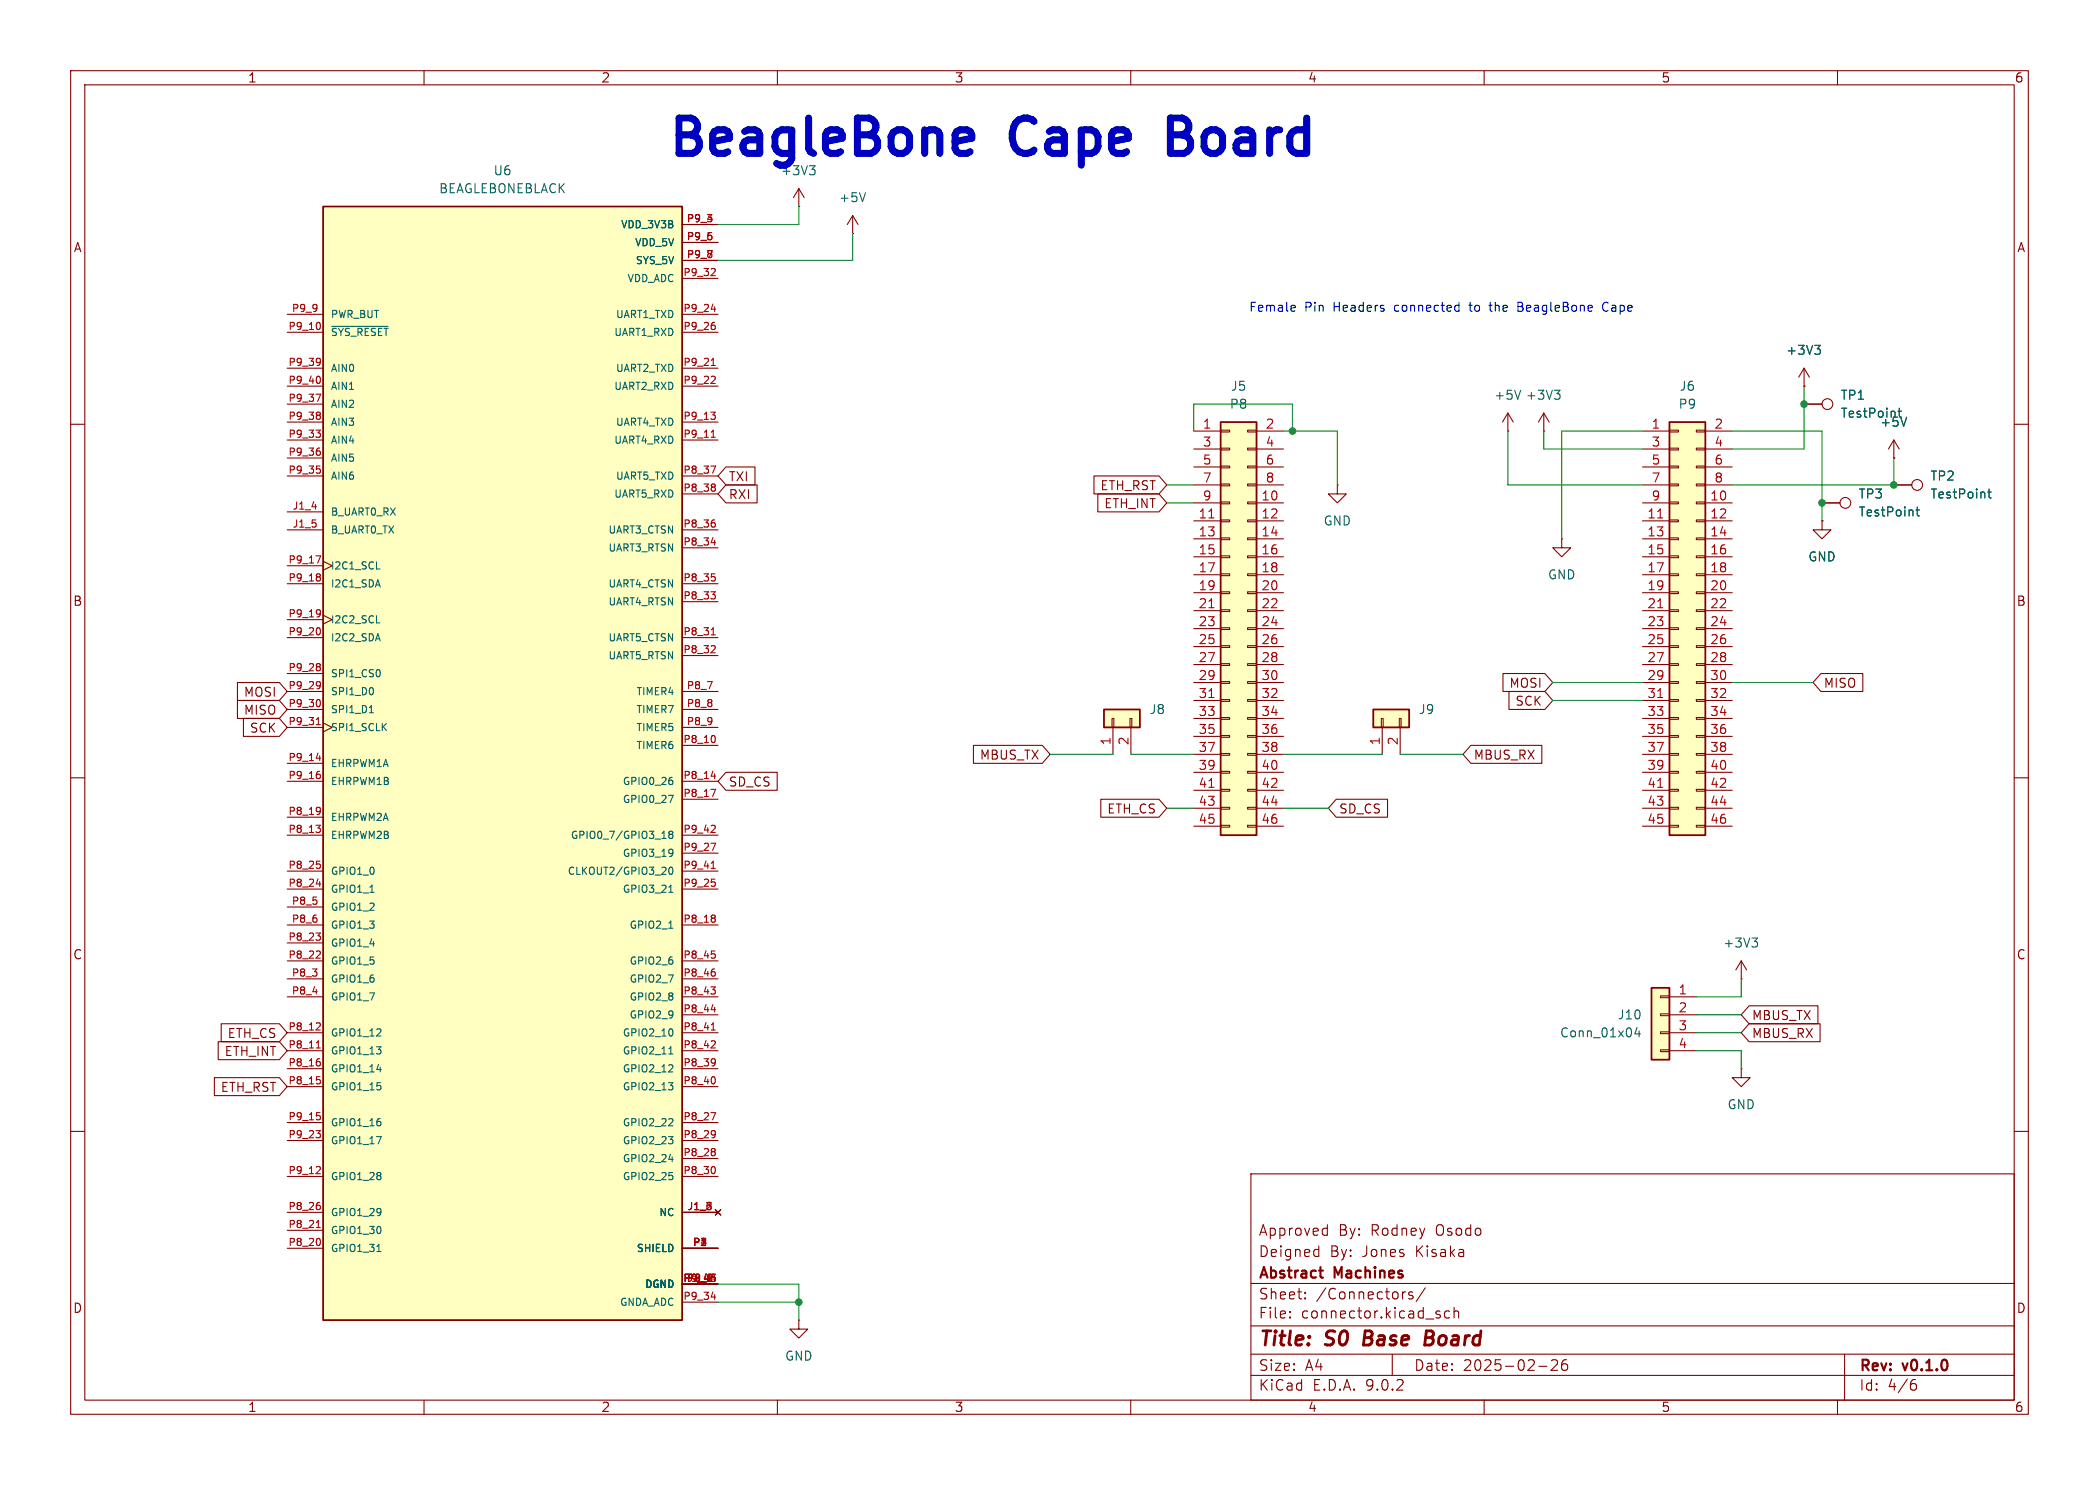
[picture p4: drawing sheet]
<svg xmlns="http://www.w3.org/2000/svg" width="297mm" height="210mm" viewBox="0 0 297 210" stroke-linecap="round" stroke-linejoin="round" font-family="sans-serif">
<g fill="none" stroke="#840000" stroke-width=".15">
<path d="M10 10h277v190h-277zM12 12h273v186h-273zM60 10v2M110 10v2M160 10v2M210 10v2M260 10v2M213.4 58.4l-.8 1.3M213.4 58.4l.7 1.3M213.4 58.4v2.6M255.3 57.2h2.5M10 60h2"/>
<path d="M189.2 68.6v1.3h1.3l-1.3 1.2-1.2-1.2h1.2M189.2 68.6h.1M213.4 61h.1M221 76.2v1.3h1.2l-1.2 1.2-1.3-1.2h1.3M221 76.2h.1M257.8 71.1h2.5M268 64.8h.1M268 68.6h2.5M268 62.2l-.8 1.3M268 62.2l.7 1.3M268 62.2v2.6M285 60h2"/>
<path d="M10 110h2M285 110h2M10 160h2M177 166h108v32h-108zM186.2 176.7l.4 .1M186.6 176.2v1.5M186.6 177.6l-.4 .1M187.4 173.7l.4 .1M187.8 173.2v1.5M187.8 174.6l-.4 .1M285 160h2M60 198v2"/>
<path d="M110 198v2M160 198v2M177 194.5h108M177 191.5h108M177 187.5h108M177 181.5h108M182.5 186.3h.1l-.1 .1M182.5 186.3v.1M182.5 185.5v.1M182.5 185.5h.1l-.1 .1M184.7 183.6v.1M184.7 183.6h-.1l.1 .1"/>
<path d="M184.7 182.8v.1M184.7 182.8h-.1l.1 .1M197 191.5v3M198.7 182.7h.2M199.9 182.8l-.4-.1-.2 .2 .1 .2 .5 .2 .1 .1-.1 .2-.2 .1-.4-.1M201.7 182.1l-1.3 2M203.6 185.9l.2 .2-.1 .2-.1 .1M203.6 185.4l.1 .1M205.1 185.5l-.4-.1-.3 .3v.4l.1 .2 .2 .1 .4-.1M205.7 185.5a.37 .37 0 0 1 .7 .1v.8M205.7 184.9v1.5M210 198v2"/>
<path d="M217.7 193.2h1.2M219.5 192.4l.2-.1 .5 .1a.41 .41 0 0 1 .1 .5l-.8 .9h.9M221.7 192.3a.59 .59 0 0 0-.7 .6v.6l.1 .2 .4 .1 .2-.1 .1-.5-.1-.3h-.5l-.2 .3M260 198v2M261 191.5v6.5M270.6 195.7h.4l.2 .3-.1 .5-.2 .1h-.3M271 195.1l-.4 .1"/>
<circle cx="258.6" cy="57.1" r=".76"/>
<circle cx="261.1" cy="71.1" r=".76"/>
<circle cx="271.3" cy="68.6" r=".76"/>
</g>
<path d="M193.2 188.2l-.3 2h.8M201.7 189.2h.7M202.4 189.2l.3 .1M202.5 188.2h-.7l-.2 2h.7l.3-.1M202.6 189.1l-.2 .1" fill="none" stroke="#840000" stroke-width=".4"/>
<path d="M186.6 179.7h.6M187.1 180.7h.1" fill="none" stroke="#840000" stroke-width=".3"/>
<path d="M215.2 55.2l-.4 1.3M268.6 58.2h.4M268.7 57.7v1.1M269.8 59l-.4 1.3M271.1 72.1h.5M271.3 71.7v1.1v.1l.3 .1M281.3 69.6h.4M281.4 69.2v1l.1 .2h.2" fill="none" stroke="#006464" stroke-width=".15"/>
<path d="M236.2 59.7h5.1v58.4h-5.1z" fill="#ffffc2"/>
<path d="M236.2 59.7h5.1v58.4h-5.1z" fill="none" stroke="#840000" stroke-width=".25"/>
<g fill="none" stroke="#840000" stroke-width=".15">
<path d="M218.4 58.4l-.7 1.3M218.4 58.4l.8 1.3M218.4 58.4v2.6M218.4 61h.1M232.4 61h3.8M232.4 63.5h3.8M232.4 66h3.8M232.4 68.6h3.8M232.4 71.1h3.8M232.4 73.7h3.8M232.4 76.2h3.8M232.4 78.7h3.8"/>
<path d="M236.2 60.8h1.3v.3h-1.3zM236.2 63.4h1.3v.2h-1.3zM236.2 65.9h1.3v.3h-1.3zM236.2 68.5h1.3v.2h-1.3zM236.2 71h1.3v.2h-1.3zM236.2 73.5h1.3v.3h-1.3zM236.2 76.1h1.3v.2h-1.3zM236.2 78.6h1.3v.3h-1.3zM240 60.8h1.3v.3h-1.3zM240 63.4h1.3v.2h-1.3zM240 65.9h1.3v.3h-1.3zM240 68.5h1.3v.2h-1.3z"/>
<path d="M240 71h1.3v.2h-1.3zM240 73.5h1.3v.3h-1.3zM240 76.1h1.3v.2h-1.3zM240 78.6h1.3v.3h-1.3zM241.3 61h3.8M241.3 63.5h3.8M241.3 66h3.8M241.3 68.6h3.8M241.3 71.1h3.8M241.3 73.7h3.8M241.3 76.2h3.8M241.3 78.7h3.8"/>
<path d="M232.4 81.3h3.8M232.4 83.8h3.8M232.4 86.4h3.8M232.4 88.9h3.8M232.4 91.4h3.8M232.4 94h3.8M232.4 96.5h3.8M232.4 99.1h3.8M236.2 81.2h1.3v.2h-1.3zM236.2 83.7h1.3v.2h-1.3zM236.2 86.2h1.3v.3h-1.3zM236.2 88.8h1.3v.2h-1.3z"/>
<path d="M236.2 91.3h1.3v.3h-1.3zM236.2 93.9h1.3v.2h-1.3zM236.2 96.4h1.3v.2h-1.3zM236.2 98.9h1.3v.3h-1.3zM240 81.2h1.3v.2h-1.3zM240 83.7h1.3v.2h-1.3zM240 86.2h1.3v.3h-1.3zM240 88.8h1.3v.2h-1.3zM240 91.3h1.3v.3h-1.3zM240 93.9h1.3v.2h-1.3zM240 96.4h1.3v.2h-1.3zM240 98.9h1.3v.3h-1.3z"/>
<path d="M241.3 81.3h3.8M241.3 83.8h3.8M241.3 86.4h3.8M241.3 88.9h3.8M241.3 91.4h3.8M241.3 94h3.8M241.3 96.5h3.8M241.3 99.1h3.8M232.4 101.6h3.8M232.4 104.1h3.8M232.4 106.7h3.8M232.4 109.2h3.8"/>
<path d="M232.4 111.8h3.8M232.4 114.3h3.8M232.4 116.8h3.8M236.2 101.5h1.3v.2h-1.3zM236.2 104h1.3v.3h-1.3zM236.2 106.6h1.3v.2h-1.3zM236.2 109.1h1.3v.2h-1.3zM236.2 111.6h1.3v.3h-1.3zM236.2 114.2h1.3v.2h-1.3zM236.2 116.7h1.3v.3h-1.3zM240 101.5h1.3v.2h-1.3zM240 104h1.3v.3h-1.3z"/>
<path d="M240 106.6h1.3v.2h-1.3zM240 109.1h1.3v.2h-1.3zM240 111.6h1.3v.3h-1.3zM240 114.2h1.3v.2h-1.3zM240 116.7h1.3v.3h-1.3zM241.3 101.6h3.8M241.3 104.1h3.8M241.3 106.7h3.8M241.3 109.2h3.8M241.3 111.8h3.8M241.3 114.3h3.8M241.3 116.8h3.8"/>
</g>
<path d="M234.6 73.2h.7M234.6 85.9h.7M234.6 98.6h.7M234.6 111.3h.7" fill="none" stroke="#a90000" stroke-width=".15"/>
<path d="M220 55.2h.7l-.4 .5M220.5 55.7l.2 .2v.3l-.2 .3" fill="none" stroke="#006464" stroke-width=".15"/>
<path d="M233.7 139.7h2.5v10.2h-2.5z" fill="#ffffc2"/>
<path d="M233.7 139.7h2.5v10.2h-2.5z" fill="none" stroke="#840000" stroke-width=".25"/>
<g fill="none" stroke="#840000" stroke-width=".15">
<path d="M113 29.2h.1M113 26.7l.8 1.2M113 26.7l-.7 1.2M113 26.7v2.5M120.6 33h.1M120.6 30.5l-.7 1.3M120.6 30.5l.8 1.3M120.6 30.5v2.5M257.8 73.7v1.2h1.3l-1.3 1.3-1.3-1.3h1.3M257.8 73.7h.1M234.9 140.8h1.3v.3h-1.3zM234.9 143.4h1.3v.2h-1.3z"/>
<path d="M234.9 145.9h1.3v.3h-1.3zM234.9 148.5h1.3v.2h-1.3zM236.2 141h3.8M236.2 143.5h3.8M236.2 146.1h3.8M236.2 148.6h3.8M113 186.7v1.3h1.3l-1.3 1.2-1.2-1.2h1.2M113 186.7h.1"/>
</g>
<path d="M122.5 27.2l-.5 1.3M231.6 145.3l-.3 .9h.8M231.9 145.8v.8" fill="none" stroke="#006464" stroke-width=".15"/>
<path d="M172.7 59.7h5.1v58.4h-5.1z" fill="#ffffc2"/>
<path d="M172.7 59.7h5.1v58.4h-5.1z" fill="none" stroke="#840000" stroke-width=".25"/>
<g fill="none" stroke="#840000" stroke-width=".15">
<path d="M168.9 61h3.8M168.9 63.5h3.8M168.9 66h3.8M168.9 68.6h3.8M168.9 71.1h3.8M168.9 73.7h3.8M168.9 76.2h3.8M168.9 78.7h3.8M172.7 60.8h1.3v.3h-1.3zM172.7 63.4h1.3v.2h-1.3zM172.7 65.9h1.3v.3h-1.3zM172.7 68.5h1.3v.2h-1.3z"/>
<path d="M172.7 71h1.3v.2h-1.3zM172.7 73.5h1.3v.3h-1.3zM172.7 76.1h1.3v.2h-1.3zM172.7 78.6h1.3v.3h-1.3zM176.5 60.8h1.3v.3h-1.3zM176.5 63.4h1.3v.2h-1.3zM176.5 65.9h1.3v.3h-1.3zM176.5 68.5h1.3v.2h-1.3zM176.5 71h1.3v.2h-1.3zM176.5 73.5h1.3v.3h-1.3zM176.5 76.1h1.3v.2h-1.3zM176.5 78.6h1.3v.3h-1.3z"/>
<path d="M177.8 61h3.8M177.8 63.5h3.8M177.8 66h3.8M177.8 68.6h3.8M177.8 71.1h3.8M177.8 73.7h3.8M177.8 76.2h3.8M177.8 78.7h3.8M168.9 81.3h3.8M168.9 83.8h3.8M168.9 86.4h3.8M168.9 88.9h3.8"/>
<path d="M168.9 91.4h3.8M168.9 94h3.8M168.9 96.5h3.8M168.9 99.1h3.8M172.7 81.2h1.3v.2h-1.3zM172.7 83.7h1.3v.2h-1.3zM172.7 86.2h1.3v.3h-1.3zM172.7 88.8h1.3v.2h-1.3zM172.7 91.3h1.3v.3h-1.3zM172.7 93.9h1.3v.2h-1.3zM172.7 96.4h1.3v.2h-1.3zM172.7 98.9h1.3v.3h-1.3z"/>
<path d="M176.5 81.2h1.3v.2h-1.3zM176.5 83.7h1.3v.2h-1.3zM176.5 86.2h1.3v.3h-1.3zM176.5 88.8h1.3v.2h-1.3zM176.5 91.3h1.3v.3h-1.3zM176.5 93.9h1.3v.2h-1.3zM176.5 96.4h1.3v.2h-1.3zM176.5 98.9h1.3v.3h-1.3zM177.8 81.3h3.8M177.8 83.8h3.8M177.8 86.4h3.8M177.8 88.9h3.8"/>
<path d="M177.8 91.4h3.8M177.8 94h3.8M177.8 96.5h3.8M177.8 99.1h3.8M168.9 101.6h3.8M168.9 104.1h3.8M168.9 106.7h3.8M168.9 109.2h3.8M168.9 111.8h3.8M168.9 114.3h3.8M168.9 116.8h3.8M172.7 101.5h1.3v.2h-1.3z"/>
<path d="M172.7 104h1.3v.3h-1.3zM172.7 106.6h1.3v.2h-1.3zM172.7 109.1h1.3v.2h-1.3zM172.7 111.6h1.3v.3h-1.3zM172.7 114.2h1.3v.2h-1.3zM172.7 116.7h1.3v.3h-1.3zM176.5 101.5h1.3v.2h-1.3zM176.5 104h1.3v.3h-1.3zM176.5 106.6h1.3v.2h-1.3zM176.5 109.1h1.3v.2h-1.3zM176.5 111.6h1.3v.3h-1.3zM176.5 114.2h1.3v.2h-1.3z"/>
<path d="M176.5 116.7h1.3v.3h-1.3zM177.8 101.6h3.8M177.8 104.1h3.8M177.8 106.7h3.8M177.8 109.2h3.8M177.8 111.8h3.8M177.8 114.3h3.8M177.8 116.8h3.8"/>
</g>
<path d="M171.1 73.2h.7M171.1 85.9h.7M171.1 98.6h.7M171.1 111.3h.7" fill="none" stroke="#a90000" stroke-width=".15"/>
<path d="M156.2 100.3h5.1v2.6h-5.1z" fill="#ffffc2"/>
<path d="M156.2 100.3h5.1v2.6h-5.1z" fill="none" stroke="#840000" stroke-width=".25"/>
<path d="M157.4 101.6h.2v1.3h-.2zM157.5 102.9v3.8M159.9 101.6h.2v1.3h-.2zM160 102.9v3.8" fill="none" stroke="#840000" stroke-width=".15"/>
<path d="M45.7 29.2h50.8v157.5h-50.8z" fill="#ffffc2"/>
<path d="M45.7 29.2h50.8v157.5h-50.8z" fill="none" stroke="#840000" stroke-width=".25"/>
<g fill="none" stroke="#840000" stroke-width=".15">
<path d="M96.5 31.8h5.1M96.5 34.3h5.1M96.5 36.8h5.1M96.5 39.4h5.1M40.6 44.5h5.1M40.6 47h5.1M40.6 52.1h5.1M40.6 54.6h5.1M40.6 57.2h5.1M40.6 59.7h5.1M96.5 44.5h5.1M96.5 47h5.1"/>
<path d="M96.5 52.1h5.1M96.5 54.6h5.1M96.5 59.7h5.1M40.6 62.2h5.1M40.6 64.8h5.1M40.6 67.3h5.1M40.6 72.4h5.1M40.6 74.9h5.1M45.7 79.4l1.3 .6-1.3 .6M96.5 62.2h5.1M96.5 67.3h5.1M96.5 74.9h5.1"/>
<path d="M96.5 69.9h5.1M96.5 77.5h5.1M40.6 80h5.1M40.6 82.6h5.1M40.6 87.6h5.1M40.6 90.2h5.1M40.6 95.3h5.1M40.6 97.8h5.1M45.7 87l1.3 .6-1.3 .7M96.5 82.6h5.1M96.5 90.2h5.1M96.5 97.8h5.1"/>
<path d="M96.5 85.1h5.1M96.5 92.7h5.1M40.6 100.3h5.1M40.6 102.9h5.1M40.6 108h5.1M40.6 110.5h5.1M40.6 115.6h5.1M40.6 118.1h5.1M45.7 102.2l1.3 .7-1.3 .6M96.5 100.3h5.1M96.5 102.9h5.1M96.5 110.5h5.1"/>
<path d="M96.5 118.1h5.1M96.5 105.4h5.1M96.5 113h5.1M40.6 123.2h5.1M40.6 125.7h5.1M40.6 128.3h5.1M40.6 130.8h5.1M40.6 133.4h5.1M40.6 135.9h5.1M40.6 138.4h5.1M96.5 123.2h5.1M96.5 125.7h5.1"/>
<path d="M96.5 130.8h5.1M96.5 135.9h5.1M96.5 138.4h5.1M96.5 120.7h5.1M40.6 141h5.1M40.6 146.1h5.1M40.6 148.6h5.1M40.6 151.1h5.1M40.6 153.7h5.1M40.6 158.8h5.1M96.5 141h5.1M96.5 146.1h5.1"/>
<path d="M96.5 148.6h5.1M96.5 151.1h5.1M96.5 153.7h5.1M96.5 158.8h5.1M96.5 143.5h5.1M246.4 151.1v1.3h1.2l-1.2 1.3-1.3-1.3h1.3M246.4 151.1h.1M40.6 161.3h5.1M40.6 166.4h5.1M40.6 171.5h5.1M40.6 174h5.1M40.6 176.5h5.1"/>
<path d="M96.5 161.3h5.1M96.5 166.4h5.1M96.5 171.5h5.1M96.5 176.5h5.1M96.5 163.8h5.1M101.2 171.1l.8 .7M102 171.1l-.8 .7M96.5 181.6h5.1M96.5 184.2h5.1"/>
</g>
<g fill="none" stroke="#006464" stroke-width=".15">
<path d="M46.9 46.2h8M53.3 80.5h.5M53.3 88.1h.5M53.8 94.9v.6M52.3 100.8h.5M93.7 118.6h.5M94.6 112.5h.7l-.5 1M94.8 118l-.2-.2 .2-.2h.3l.1 .1-.2 .3M94.8 118l-.2 .2 .1 .3 .1 .1 .3-.1 .1-.1v-.3l-.2-.1M94.8 118h.2M95.1 110.4l.1 .1-.1 .4M52.4 126.2h.5"/>
<path d="M94.6 126.2h.6M94.6 131.3h.6M94.7 122.7l.2-.1a.54 .54 0 0 1 .3 .5 .54 .54 0 0 1-.3 .6l-.2-.1-.1-.3zM94.8 125.3l.1-.1v1M95.1 120.1l.1 .1a.86 .86 0 0 1-.1 .8M95.2 120.5l-.1 .2M53.3 148h.6l-.3 .4M53.3 151.3h.6M53.8 145.5l.1 .2v.2l-.6 .6h.6M53.9 148.5v.5M53.9 153.6v.4M53.9 158.7v.4"/>
<path d="M94.6 153.1h.6l-.3 .4M94.6 149.1h.6M94.8 148.2l.1-.2v1.1M95 150.6l.2 .2v.2l-.6 .6h.6M95 158.2l.2 .2v.2l-.6 .6h.6M95.1 145.6l.1 .3-.1 .5M95.1 153.6l.1 .1-.1 .4M53.3 160.7h.6l-.4 1.1M53.3 177h.6M53.9 165.9v.3M53.9 166.3v.4M53.9 171v.7"/>
<path d="M53.9 173.6v.7M53.9 171.3v.1M94.6 160.7h.6l-.3 .4M94.6 164h.7M94.7 165.8h.5M95.1 161.2l.1 .1-.1 .4M95.1 166.3l.1 .1-.1 .4"/>
</g>
<g fill="none" stroke="#a90000" stroke-width=".15">
<path d="M101 38l.2 .2v.2l-.6 .6h.6M44.7 55.7h.7l-.5 1.1M45.1 50.7l.2 .1a.86 .86 0 0 1-.1 .8M45.2 45.7l.1 .3-.1 .5M45.2 53.3l.1 .3-.1 .5M45.2 58.3l.1 .2-.1 .2M45.2 58.8l.1 .1-.1 .4M45.3 51.1l-.2 .2M100.6 58.3h.6l-.3 .4M100.6 43.7h.7M100.6 51.7h.6M100.8 50.8l.1-.1v1"/>
<path d="M101 53.2l.2 .2v.2l-.6 .6h.6M101.1 46l.1 .2-.1 .4M101.1 58.7l.1 .2-.1 .4M44.7 60.8h.6l-.3 .4M44.7 78.6h.7l-.5 1M44.8 65.9h.5M45.1 66.3l.2 .2v.2l-.2 .2M45.2 61.3l.1 .1-.1 .4M45.2 63.8l.1 .1-.1 .4M100.6 65.9h.7l-.5 1M100.6 61.8h.6M100.6 76.7h.7"/>
<path d="M100.8 61l.1-.2v1M101.1 68.5l.1 .1-.1 .2M101.1 68.9l.1 .2-.1 .3M101.1 74l.1 .1-.1 .4M45.1 86.2l.2 .1a.86 .86 0 0 1-.1 .8M45.1 96.4l.2 .1a.86 .86 0 0 1-.1 .8M45.2 81.2l.1 .1-.1 .2M45.2 81.6l.1 .2-.1 .3M45.2 88.9l.1 .3-.1 .5M45.2 93.9l.1 .1-.1 .2M45.2 94.3l.1 .2-.1 .3M45.2 99l.1 .3-.1 .5"/>
<path d="M45.3 86.7l-.2 .2M45.3 96.8l-.2 .2M100.6 83.7h.6l-.3 .4M100.6 89.8h.6M100.7 81.1h.5M100.8 88.9l.1-.1v1M101 81.5l.2 .2v.3l-.2 .2M101 91.3l.2 .2v.2l-.6 .6h.6M101.1 84.1l.1 .2-.1 .4M44.7 116.7h.6l-.3 .4M44.8 102.5h.5M44.8 107.2h.6"/>
<path d="M44.9 101.6l.1-.1v1M45.1 114.2l.2 .1a.86 .86 0 0 1-.1 .8M45.2 109.5l.1 .2-.1 .4M45.2 117.1l.1 .2-.1 .4M45.3 114.6l-.2 .2M100.6 111.6h.7l-.5 1M100.6 119.2h.7l-.5 1.1M100.6 109.8h.7M101 116.7l.2 .2v.2l-.6 .6h.6M101.1 104.1l.1 .3-.1 .5M44.7 131.9h.6l-.3 .4M44.8 125h.6"/>
<path d="M44.8 121.8h.5M45.1 122.2l.2 .2v.2l-.2 .2M45.1 134.5l.2 .2v.2l-.6 .6h.6M45.2 132.4l.1 .1-.1 .4M100.6 139.6h.6l-.3 .4M100.6 122.8h.6M100.7 124.3h.5M100.7 134.5h.5M100.8 121.9l.1-.1v1M101 124.7l.2 .2v.3l-.2 .1M101 134.9l.2 .2v.2l-.2 .2M101.1 129.5l.1 .1-.1 .2"/>
<path d="M101.1 129.9l.1 .1-.1 .4M101.1 137.5l.1 .1-.1 .4M44.7 159.9h.6l-.3 .4M44.8 148.2h.5M44.8 152.3h.5M44.8 157.3h.5M44.9 147.3l.1-.1v1M45.1 144.6l.2 .2v.3l-.6 .6h.6M45.1 152.7l.2 .1v.3l-.2 .2M45.1 157.7l.2 .2v.3l-.2 .2M45.2 150.2l.1 .1-.1 .4M100.6 157.3h.7l-.5 1.1"/>
<path d="M100.6 145.7h.6M100.6 142.8h.7M100.8 144.8l.1-.2v1.1M101 147.2l.2 .2v.2l-.6 .6h.6M101 149.7l.2 .1a.86 .86 0 0 1-.1 .8M101 159.9l.2 .1a.86 .86 0 0 1-.1 .8M101.1 140l.1 .1-.1 .4M101.1 152.4l.1 .3-.1 .5M101.2 150.2l-.2 .2M44.8 173.6h.5M44.9 172.7l.1-.1v1M45.1 165l.2 .2v.2l-.6 .6h.6"/>
<path d="M45.2 160.3l.1 .2-.1 .4M45.2 170.5l.1 .1-.1 .4M45.2 175.2l.1 .3-.1 .5M101.1 162.5l.1 .1-.1 .2M101.1 162.9l.1 .2-.1 .3M101.1 165.1l.1 .3-.1 .5M101.2 160.3l-.2 .2M100.6 180.2h.6l-.3 .4M100.6 180.9h.7M100.6 183.4h.7M101.1 180.6l.1 .2-.1 .4"/>
</g>
<path d="M194.3 100.3h5.1v2.6h-5.1z" fill="#ffffc2"/>
<path d="M194.3 100.3h5.1v2.6h-5.1z" fill="none" stroke="#840000" stroke-width=".25"/>
<g fill="none" stroke="#840000" stroke-width=".15">
<path d="M255.3 54.6h.1M255.3 52.1l.7 1.2M255.3 52.1l-.8 1.2M255.3 52.1v2.5M255.3 57.2h2.5M102.7 66h4.1v2.6h-4.1l-1.1-1.3zM102.7 68.6h4.4v2.5h-4.4l-1.1-1.2zM154.8 67.3h9.2l1.1 1.3-1.1 1.3h-9.2zM155.3 69.8h8.7l1.1 1.3-1.1 1.3h-8.7zM257.8 73.7h.1M257.8 71.1h2.5M268 64.8h.1"/>
<path d="M268 68.6h2.5M33.6 99.1h5.9l1.1 1.2-1.1 1.3h-5.9zM33.6 96.5h5.9l1.1 1.3-1.1 1.3h-5.9zM212.7 95.2h5.9l1.1 1.3-1.1 1.3h-5.9zM213.5 97.8h5.1l1.1 1.3-1.1 1.2h-5.1zM257.7 95.2h5.9v2.6h-5.9l-1.2-1.3zM34.4 101.6h5.1l1.1 1.3-1.1 1.2h-5.1zM102.7 109.2h7.3v2.6h-7.3l-1.1-1.3zM137.7 105.4h9.8l1.1 1.3-1.1 1.3h-9.8zM155.8 113h8.2l1.1 1.3-1.1 1.3h-8.2zM189.1 113h7.2v2.6h-7.2l-1.1-1.3zM195.5 101.6h.2v1.3h-.2z"/>
<path d="M195.6 102.9v3.8M198 101.6h.2v1.3h-.2zM198.1 102.9v3.8M208.1 105.4h10.1v2.6h-10.1l-1.1-1.3zM246.4 138.4h.1M246.4 135.9l-.8 1.3M246.4 135.9l.7 1.3M246.4 135.9v2.5M30.3 152.4h9.2l1.1 1.3-1.1 1.2h-9.2zM30.9 147.3h8.6l1.1 1.3-1.1 1.3h-8.6zM31.3 144.8h8.2l1.1 1.3-1.1 1.2h-8.2zM247.5 142.2h9.7v2.6h-9.7l-1.1-1.3z"/>
<path d="M247.5 144.8h10v2.5h-10l-1.1-1.2z"/>
</g>
<path d="M256.8 48.8h.8l-.5 .5M257.3 49.3l.3 .3v.3l-.3 .2M268.6 58.2h.4M268.7 57.7v1.1M269.8 59l-.4 1.3M271.1 72.1h.5M271.3 71.7v1.1v.1l.3 .1M281.3 69.6h.4M281.4 69.2v1l.1 .2h.2M247.9 132.7h.8l-.4 .4M248.4 133.1l.3 .3v.3l-.3 .2" fill="none" stroke="#006464" stroke-width=".15"/>
<g fill="none" stroke="#009600" stroke-width=".15">
<path d="M113 29.2v2.6h-11.4M120.6 33v3.8h-19M255.3 54.6v8.9h-10.2M165.1 68.6h3.8M165.1 71.1h3.8M168.9 61v-3.8h14v3.8M181.6 61h7.6v7.6M213.4 61v7.6h19M218.4 61v2.5h14M232.4 61h-11.4v15.2M245.1 61h12.7v12.7M268 64.8v3.8h-22.9"/>
<path d="M219.7 96.5h12.7M219.7 99.1h12.7M245.1 96.5h11.4M148.6 106.7h8.9M160 106.7h8.9M165.1 114.3h3.8M181.6 106.7h14M181.6 114.3h6.4M198.1 106.7h8.9M246.4 138.4v2.6h-6.4M240 143.5h6.4M240 146.1h6.4"/>
<path d="M240 148.6h6.4v2.5M101.6 181.6h11.4v5.1M101.6 184.2h11.4"/>
</g>
<path d="M182.9 43.2h.3l.1 .3-.6 .1M183.2 44h-.3M206.1 43.2h.3M206.4 44h-.3M206.4 42.7v1.3M210.7 43.2h.5M210.9 42.7v1.3M214.8 43.4h.4M215.2 42.7h-.4v1.3h.5M227.3 42.7a.64 .64 0 0 0-.5 .7 .64 .64 0 0 0 .5 .6" fill="none" stroke="#0000c2" stroke-width=".15"/>
<path d="M135.8 18.4h1l.5 .2 .2 .5v.4l-2.4 .5M165.6 19.1h1.7M167.3 16.7h-1.7v5h1.9M137.3 21.5l-.5 .2h-1" fill="none" stroke="#0000c2" stroke-width="1"/>
<g fill="#009600" stroke="#009600" stroke-width=".15">
<circle cx="255.3" cy="57.2" r=".46"/>
<circle cx="182.9" cy="61" r=".46"/>
<circle cx="113" cy="184.2" r=".46"/>
<circle cx="268" cy="68.6" r=".46"/>
<circle cx="257.8" cy="71.1" r=".46"/>
</g>
<g font-size="7" fill="#0000c2">
<text x="94.2" y="22.4">BeagleBone</text>
<text x="143.6" y="22.4">Cape</text>
<text x="167.8" y="22.4">Board</text>
</g>
<g font-size="2.8" fill="#840000">
<text x="178" y="190.9">Title:</text>
<text x="187.7" y="190.9">S0</text>
<text x="193.8" y="190.9">Base</text>
<text x="203.3" y="190.9">Board</text>
</g>
<g font-size="2.1" fill="#840000">
<text x="178" y="178">Deigned</text>
<text x="178" y="175">Approved</text>
<text x="188.2" y="178">By:</text>
<text x="189.4" y="175">By:</text>
<text x="192.8" y="178">Jones</text>
<text x="194" y="175">Rodney</text>
<text x="200.5" y="178">Kisaka</text>
<text x="203.3" y="175">Osodo</text>
<text x="178" y="184">Sheet:</text>
<text x="178" y="181.2">Abstract</text>
<text x="186.2" y="184">/Connectors/</text>
<text x="188.9" y="181.2">Machines</text>
<text x="178" y="186.7">File:</text>
<text x="184.1" y="186.7">connector.kicad_sch</text>
<text x="178" y="196.9">KiCad</text>
<text x="178" y="194.1">Size:</text>
<text x="184.7" y="194.1">A4</text>
<text x="185.7" y="196.9">E.D.A.</text>
<text x="193.3" y="196.9">9.0.2</text>
<text x="200" y="194.1">Date:</text>
<text x="207" y="194.1">2025-02-26</text>
<text x="263" y="194.3">Rev:</text>
<text x="263" y="196.9">Id:</text>
<text x="267.1" y="196.9">4/6</text>
<text x="269.4" y="194.3">v0.1.0</text>
</g>
<g font-size="1.8" fill="#840000">
<text x="35" y="11.9">1</text>
<text x="85" y="11.9">2</text>
<text x="135" y="11.9">3</text>
<text x="185" y="11.9">4</text>
<text x="235" y="11.9">5</text>
<text x="285" y="11.9">6</text>
<text x="10.3" y="35.9">A</text>
<text x="285.3" y="35.9">A</text>
<text x="103" y="68.3">TXI</text>
<text x="103" y="70.8">RXI</text>
<text x="155.6" y="69.5">ETH_RST</text>
<text x="156.2" y="72.1">ETH_INT</text>
<text x="10.3" y="85.9">B</text>
<text x="285.3" y="85.9">B</text>
<text x="34.4" y="101.3">MISO</text>
<text x="34.4" y="98.7">MOSI</text>
<text x="213.5" y="97.5">MOSI</text>
<text x="214.3" y="100">SCK</text>
<text x="258" y="97.5">MISO</text>
<text x="35.3" y="103.8">SCK</text>
<text x="138.6" y="107.6">MBUS_TX</text>
<text x="208.4" y="107.6">MBUS_RX</text>
<text x="103" y="111.4">SD_CS</text>
<text x="156.6" y="115.3">ETH_CS</text>
<text x="189.4" y="115.3">SD_CS</text>
<text x="10.3" y="135.9">C</text>
<text x="285.3" y="135.9">C</text>
<text x="31.7" y="149.5">ETH_INT</text>
<text x="32.1" y="147">ETH_CS</text>
<text x="247.8" y="144.5">MBUS_TX</text>
<text x="247.8" y="147">MBUS_RX</text>
<text x="31.1" y="154.6">ETH_RST</text>
<text x="10.3" y="185.9">D</text>
<text x="285.3" y="185.9">D</text>
<text x="35" y="199.9">1</text>
<text x="85" y="199.9">2</text>
<text x="135" y="199.9">3</text>
<text x="185" y="199.9">4</text>
<text x="235" y="199.9">5</text>
<text x="285" y="199.9">6</text>
</g>
<g font-size="1.8" fill="#006464">
<text x="62" y="27.5">BEAGLEBONEBLACK</text>
<text x="69.7" y="25">U6</text>
<text x="118.6" y="28.8">+5V</text>
<text x="252.6" y="50.4">+3V3</text>
<text x="173.9" y="58">P8</text>
<text x="174.1" y="55.5">J5</text>
<text x="211.3" y="56.7">+5V</text>
<text x="215.8" y="56.7">+3V3</text>
<text x="237.4" y="58">P9</text>
<text x="237.6" y="55.5">J6</text>
<text x="260.4" y="56.7">TP1</text>
<text x="260.4" y="59.3">TestPoint</text>
<text x="265.9" y="60.6">+5V</text>
<text x="262.9" y="70.7">TP3</text>
<text x="273.1" y="68.2">TP2</text>
<text x="273.1" y="70.7">TestPoint</text>
<text x="187.2" y="74.5">GND</text>
<text x="262.9" y="73.3">TestPoint</text>
<text x="218.9" y="82.1">GND</text>
<text x="255.8" y="79.6">GND</text>
<text x="162.6" y="101.2">J8</text>
<text x="200.7" y="101.2">J9</text>
<text x="243.7" y="134.2">+3V3</text>
<text x="220.6" y="146.9">Conn_01x04</text>
<text x="228.8" y="144.4">J10</text>
<text x="244.3" y="157.1">GND</text>
<text x="111" y="192.6">GND</text>
</g>
<g font-size="1.8" fill="#0000c2">
<text x="110.4" y="25">+3V3</text>
<text x="176.6" y="44.3">Female</text>
<text x="184.6" y="44.3">Pin</text>
<text x="188.8" y="44.3">Headers</text>
<text x="197.6" y="44.3">connected</text>
<text x="208.4" y="44.3">to</text>
<text x="211.5" y="44.3">the</text>
<text x="215.6" y="44.3">BeagleBone</text>
<text x="227.8" y="44.3">Cape</text>
</g>
<g font-size="1.8" fill="#a90000">
<text x="170.1" y="60.7">1</text>
<text x="170.1" y="63.2">3</text>
<text x="170.1" y="65.8">5</text>
<text x="179" y="60.7">2</text>
<text x="179" y="63.2">4</text>
<text x="179" y="65.8">6</text>
<text x="233.6" y="60.7">1</text>
<text x="233.6" y="63.2">3</text>
<text x="233.6" y="65.8">5</text>
<text x="242.5" y="60.7">2</text>
<text x="242.5" y="63.2">4</text>
<text x="242.5" y="65.8">6</text>
<text x="170.1" y="68.3">7</text>
<text x="170.1" y="70.9">9</text>
<text x="178.4" y="70.9">10</text>
<text x="179" y="68.3">8</text>
<text x="233.6" y="68.3">7</text>
<text x="233.6" y="70.9">9</text>
<text x="241.9" y="70.9">10</text>
<text x="242.5" y="68.3">8</text>
<text x="169.5" y="73.4">11</text>
<text x="169.5" y="75.9">13</text>
<text x="178.4" y="73.4">12</text>
<text x="178.4" y="75.9">14</text>
<text x="233" y="73.4">11</text>
<text x="233" y="75.9">13</text>
<text x="241.9" y="73.4">12</text>
<text x="241.9" y="75.9">14</text>
<text x="169.5" y="78.5">15</text>
<text x="169.5" y="81">17</text>
<text x="169.5" y="83.6">19</text>
<text x="178.4" y="78.5">16</text>
<text x="178.4" y="81">18</text>
<text x="178.4" y="83.6">20</text>
<text x="233" y="78.5">15</text>
<text x="233" y="81">17</text>
<text x="233" y="83.6">19</text>
<text x="241.9" y="78.5">16</text>
<text x="241.9" y="81">18</text>
<text x="241.9" y="83.6">20</text>
<text x="169.5" y="86.1">21</text>
<text x="169.5" y="88.6">23</text>
<text x="178.4" y="86.1">22</text>
<text x="178.4" y="88.6">24</text>
<text x="233" y="86.1">21</text>
<text x="233" y="88.6">23</text>
<text x="241.9" y="86.1">22</text>
<text x="241.9" y="88.6">24</text>
<text x="169.5" y="91.2">25</text>
<text x="169.5" y="93.7">27</text>
<text x="178.4" y="91.2">26</text>
<text x="178.4" y="93.7">28</text>
<text x="233" y="91.2">25</text>
<text x="233" y="93.7">27</text>
<text x="241.9" y="91.2">26</text>
<text x="241.9" y="93.7">28</text>
<text x="169.5" y="96.3">29</text>
<text x="169.5" y="98.8">31</text>
<text x="169.5" y="101.3">33</text>
<text x="178.4" y="96.3">30</text>
<text x="178.4" y="98.8">32</text>
<text x="178.4" y="101.3">34</text>
<text x="233" y="96.3">29</text>
<text x="233" y="98.8">31</text>
<text x="233" y="101.3">33</text>
<text x="241.9" y="96.3">30</text>
<text x="241.9" y="98.8">32</text>
<text x="241.9" y="101.3">34</text>
<text x="157.2" y="105.5" transform="rotate(-90 157.2 105.5)">1</text>
<text x="159.8" y="105.5" transform="rotate(-90 159.8 105.5)">2</text>
<text x="169.5" y="103.9">35</text>
<text x="169.5" y="106.4">37</text>
<text x="178.4" y="103.9">36</text>
<text x="178.4" y="106.4">38</text>
<text x="195.3" y="105.5" transform="rotate(-90 195.3 105.5)">1</text>
<text x="197.9" y="105.5" transform="rotate(-90 197.9 105.5)">2</text>
<text x="233" y="103.9">35</text>
<text x="233" y="106.4">37</text>
<text x="241.9" y="103.9">36</text>
<text x="241.9" y="106.4">38</text>
<text x="169.5" y="109">39</text>
<text x="169.5" y="111.5">41</text>
<text x="178.4" y="109">40</text>
<text x="178.4" y="111.5">42</text>
<text x="233" y="109">39</text>
<text x="233" y="111.5">41</text>
<text x="241.9" y="109">40</text>
<text x="241.9" y="111.5">42</text>
<text x="169.5" y="114">43</text>
<text x="169.5" y="116.6">45</text>
<text x="178.4" y="114">44</text>
<text x="178.4" y="116.6">46</text>
<text x="233" y="114">43</text>
<text x="233" y="116.6">45</text>
<text x="241.9" y="114">44</text>
<text x="241.9" y="116.6">46</text>
<text x="237.4" y="140.7">1</text>
<text x="237.4" y="143.3">2</text>
<text x="237.4" y="145.8">3</text>
<text x="237.4" y="148.3">4</text>
</g>
<g font-size="1.4" fill="#006464">
<text x="87.8" y="32.5">VDD_3V3B</text>
<text x="89.7" y="35">VDD_5V</text>
<text x="88.7" y="40.1">VDD_ADC</text>
<text x="89.8" y="37.6">SYS_5V</text>
<text x="46.7" y="45.2">PWR_BUT</text>
<text x="46.7" y="47.7">~{SYS_RESET}</text>
<text x="86.8" y="47.7">UART1_RXD</text>
<text x="87" y="45.2">UART1_TXD</text>
<text x="46.7" y="52.8">AIN0</text>
<text x="87" y="52.8">UART2_TXD</text>
<text x="46.7" y="55.3">AIN1</text>
<text x="46.7" y="57.9">AIN2</text>
<text x="86.8" y="55.3">UART2_RXD</text>
<text x="46.7" y="60.4">AIN3</text>
<text x="46.7" y="63">AIN4</text>
<text x="46.7" y="65.5">AIN5</text>
<text x="86.8" y="63">UART4_RXD</text>
<text x="87" y="60.4">UART4_TXD</text>
<text x="46.7" y="68">AIN6</text>
<text x="86.8" y="70.6">UART5_RXD</text>
<text x="87" y="68">UART5_TXD</text>
<text x="46.7" y="73.1">B_UART0_RX</text>
<text x="46.7" y="75.7">B_UART0_TX</text>
<text x="86" y="75.7">UART3_CTSN</text>
<text x="46.7" y="80.7">I2C1_SCL</text>
<text x="46.7" y="83.3">I2C1_SDA</text>
<text x="86" y="78.2">UART3_RTSN</text>
<text x="86" y="83.3">UART4_CTSN</text>
<text x="46.7" y="88.4">I2C2_SCL</text>
<text x="86" y="85.8">UART4_RTSN</text>
<text x="46.7" y="90.9">I2C2_SDA</text>
<text x="46.7" y="96">SPI1_CS0</text>
<text x="86" y="90.9">UART5_CTSN</text>
<text x="86" y="93.4">UART5_RTSN</text>
<text x="46.7" y="98.5">SPI1_D0</text>
<text x="46.7" y="101.1">SPI1_D1</text>
<text x="89.9" y="98.5">TIMER4</text>
<text x="89.9" y="101.1">TIMER7</text>
<text x="46.7" y="103.6">SPI1_SCLK</text>
<text x="89.9" y="103.6">TIMER5</text>
<text x="89.9" y="106.1">TIMER6</text>
<text x="46.7" y="108.7">EHRPWM1A</text>
<text x="46.7" y="111.2">EHRPWM1B</text>
<text x="88" y="111.2">GPIO0_26</text>
<text x="88" y="113.8">GPIO0_27</text>
<text x="46.7" y="116.3">EHRPWM2A</text>
<text x="46.7" y="118.8">EHRPWM2B</text>
<text x="80.6" y="118.8">GPIO0_7/GPIO3_18</text>
<text x="46.7" y="123.9">GPIO1_0</text>
<text x="80.2" y="123.9">CLKOUT2/GPIO3_20</text>
<text x="88" y="121.4">GPIO3_19</text>
<text x="46.7" y="126.5">GPIO1_1</text>
<text x="46.7" y="129">GPIO1_2</text>
<text x="46.7" y="131.5">GPIO1_3</text>
<text x="88" y="126.5">GPIO3_21</text>
<text x="89" y="131.5">GPIO2_1</text>
<text x="46.7" y="134.1">GPIO1_4</text>
<text x="46.7" y="136.6">GPIO1_5</text>
<text x="89" y="136.6">GPIO2_6</text>
<text x="46.7" y="139.2">GPIO1_6</text>
<text x="46.7" y="141.7">GPIO1_7</text>
<text x="89" y="139.2">GPIO2_7</text>
<text x="89" y="141.7">GPIO2_8</text>
<text x="46.7" y="146.8">GPIO1_12</text>
<text x="46.7" y="149.3">GPIO1_13</text>
<text x="88" y="146.8">GPIO2_10</text>
<text x="88" y="149.3">GPIO2_11</text>
<text x="89" y="144.2">GPIO2_9</text>
<text x="46.7" y="151.9">GPIO1_14</text>
<text x="46.7" y="154.4">GPIO1_15</text>
<text x="88" y="151.9">GPIO2_12</text>
<text x="88" y="154.4">GPIO2_13</text>
<text x="46.7" y="159.5">GPIO1_16</text>
<text x="88" y="159.5">GPIO2_22</text>
<text x="46.7" y="162">GPIO1_17</text>
<text x="46.7" y="167.1">GPIO1_28</text>
<text x="88" y="162">GPIO2_23</text>
<text x="88" y="164.6">GPIO2_24</text>
<text x="88" y="167.1">GPIO2_25</text>
<text x="46.7" y="172.2">GPIO1_29</text>
<text x="93.2" y="172.2">NC</text>
<text x="46.7" y="174.7">GPIO1_30</text>
<text x="46.7" y="177.3">GPIO1_31</text>
<text x="90" y="177.3">SHIELD</text>
<text x="87.6" y="184.9">GNDA_ADC</text>
<text x="91.1" y="182.3">DGND</text>
</g>
<g font-size="1.4" fill="#a90000">
<text x="97.1" y="31.5">P9_3</text>
<text x="97.1" y="34">P9_5</text>
<text x="99.6" y="31.5">4</text>
<text x="99.6" y="34">6</text>
<text x="96.6" y="39.1">P9_32</text>
<text x="97.1" y="36.6">P9_7</text>
<text x="99.6" y="36.6">8</text>
<text x="40.7" y="46.7">P9_10</text>
<text x="41.2" y="44.2">P9_9</text>
<text x="96.6" y="44.2">P9_24</text>
<text x="96.6" y="46.7">P9_26</text>
<text x="40.7" y="51.8">P9_39</text>
<text x="96.6" y="51.8">P9_21</text>
<text x="40.7" y="54.4">P9_40</text>
<text x="40.7" y="56.9">P9_37</text>
<text x="40.7" y="59.4">P9_38</text>
<text x="96.6" y="54.4">P9_22</text>
<text x="96.6" y="59.4">P9_13</text>
<text x="40.7" y="62">P9_33</text>
<text x="40.7" y="64.5">P9_36</text>
<text x="96.6" y="62">P9_11</text>
<text x="40.7" y="67.1">P9_35</text>
<text x="96.6" y="67.1">P8_37</text>
<text x="96.6" y="69.6">P8_38</text>
<text x="41.3" y="72.1">J1_4</text>
<text x="41.3" y="74.7">J1_5</text>
<text x="96.6" y="74.7">P8_36</text>
<text x="96.6" y="77.2">P8_34</text>
<text x="40.7" y="79.8">P9_17</text>
<text x="40.7" y="82.3">P9_18</text>
<text x="96.6" y="82.3">P8_35</text>
<text x="40.7" y="87.4">P9_19</text>
<text x="40.7" y="89.9">P9_20</text>
<text x="96.6" y="84.8">P8_33</text>
<text x="96.6" y="89.9">P8_31</text>
<text x="40.7" y="95">P9_28</text>
<text x="96.6" y="92.5">P8_32</text>
<text x="40.7" y="97.5">P9_29</text>
<text x="40.7" y="100.1">P9_30</text>
<text x="97.1" y="97.5">P8_7</text>
<text x="97.1" y="100.1">P8_8</text>
<text x="40.7" y="102.6">P9_31</text>
<text x="40.7" y="107.7">P9_14</text>
<text x="96.6" y="105.2">P8_10</text>
<text x="97.1" y="102.6">P8_9</text>
<text x="40.7" y="110.2">P9_16</text>
<text x="96.6" y="110.2">P8_14</text>
<text x="96.6" y="112.8">P8_17</text>
<text x="40.7" y="115.3">P8_19</text>
<text x="40.7" y="117.9">P8_13</text>
<text x="96.6" y="117.9">P9_42</text>
<text x="40.7" y="122.9">P8_25</text>
<text x="40.7" y="125.5">P8_24</text>
<text x="96.6" y="120.4">P9_27</text>
<text x="96.6" y="122.9">P9_41</text>
<text x="96.6" y="125.5">P9_25</text>
<text x="41.2" y="128">P8_5</text>
<text x="41.2" y="130.6">P8_6</text>
<text x="96.6" y="130.6">P8_18</text>
<text x="40.7" y="133.1">P8_23</text>
<text x="40.7" y="135.6">P8_22</text>
<text x="96.6" y="135.6">P8_45</text>
<text x="41.2" y="138.2">P8_3</text>
<text x="41.2" y="140.7">P8_4</text>
<text x="96.6" y="138.2">P8_46</text>
<text x="96.6" y="140.7">P8_43</text>
<text x="96.6" y="143.3">P8_44</text>
<text x="40.7" y="145.8">P8_12</text>
<text x="40.7" y="148.3">P8_11</text>
<text x="96.6" y="145.8">P8_41</text>
<text x="96.6" y="148.3">P8_42</text>
<text x="40.7" y="150.9">P8_16</text>
<text x="40.7" y="153.4">P8_15</text>
<text x="96.6" y="150.9">P8_39</text>
<text x="96.6" y="153.4">P8_40</text>
<text x="40.7" y="158.5">P9_15</text>
<text x="40.7" y="161">P9_23</text>
<text x="96.6" y="158.5">P8_27</text>
<text x="96.6" y="161">P8_29</text>
<text x="40.7" y="166.1">P9_12</text>
<text x="96.6" y="163.6">P8_28</text>
<text x="96.6" y="166.1">P8_30</text>
<text x="40.7" y="171.2">P8_26</text>
<text x="40.7" y="173.7">P8_21</text>
<text x="97.2" y="171.2">J1_2</text>
<text x="99.5" y="171.2">6</text>
<text x="40.7" y="176.3">P8_20</text>
<text x="97.9" y="176.3">P1</text>
<text x="98.9" y="176.3">2</text>
<text x="96.6" y="183.9">P9_34</text>
<text x="97.2" y="181.4">J1_14</text>
<text x="98" y="181.4">9</text>
<text x="99.6" y="181.4">2</text>
</g>
</svg>
